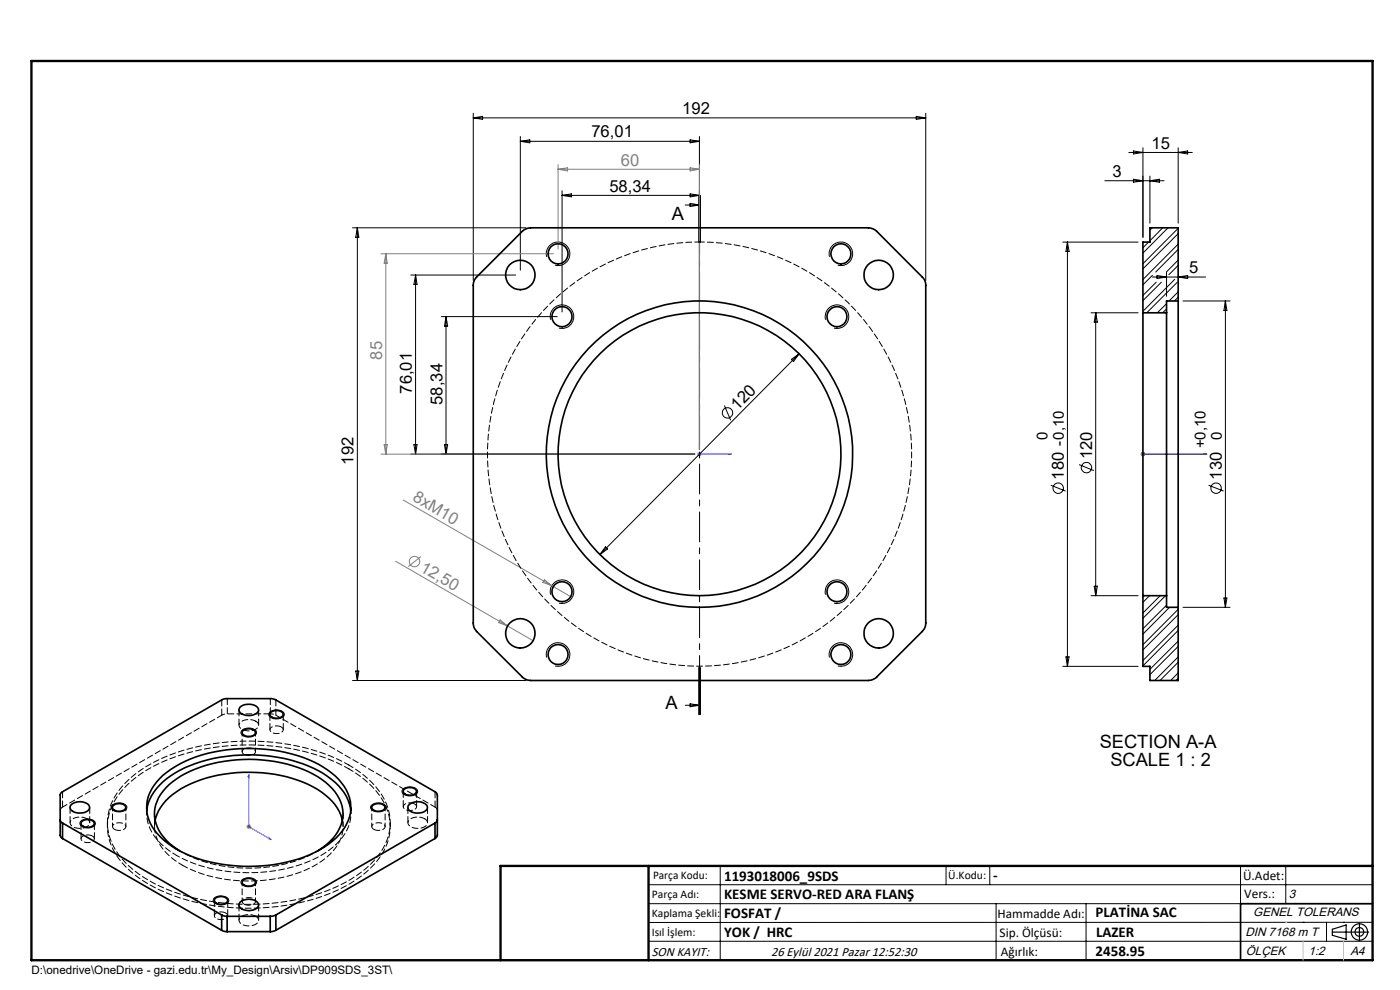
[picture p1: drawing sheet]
<svg xmlns="http://www.w3.org/2000/svg" width="297mm" height="210mm" viewBox="0 0 297 210" stroke-linecap="round" stroke-linejoin="round" font-family="sans-serif">
<g fill="none" stroke="#000" stroke-width=".21">
<path d="M100.4 24v35.5M100.4 25h96M100.4 25l2-.3v.6zM110.4 29v28.3M110.4 30h38M110.4 30l2-.3v.6zM146.4 29.7l2 .3-2 .3zM148.4 29v66.3M194.4 24.7l2 .3-2 .3zM196.4 24v35.5M234.4 38.3h12.5M239.5 32.3h13.4"/>
<path d="M240.5 32l2 .3-2 .4zM240.5 38l2 .3-2 .4zM242.5 31.4v18.9M243.9 37.4v9.9M243.9 38.3l2.1-.3v.7zM249.9 32.3l2.1-.3v.7zM249.9 31.4v15.9M74.8 48.3h36.8M75.8 48.3v96M75.8 48.3l.3 2h-.6zM87.1 58.3h22.3M88.2 58.3v38"/>
<path d="M88.2 58.3l.3 2h-.7zM116 54.5a2.51 2.51 0 0 1 2.1-3.2 2.51 2.51 0 0 1 2.8 2.7 2.51 2.51 0 0 1-3.1 2.3M119.2 40.5v25.7M119.2 41.4h29.2M119.2 41.4l2-.3v.7zM145.4 43.5h3M146.4 43.1l2 .4-2 .3zM146.4 41.1l2 .3-2 .4zM148.2 41.5v10M148.6 41.5v10M176 54.5a2.51 2.51 0 0 1 2.2-3.2 2.51 2.51 0 0 1 2.7 2.8 2.51 2.51 0 0 1-3.2 2.2M225.5 51.4h15.9"/>
<path d="M226.4 51.4v89.9M226.4 51.4l.4 1.9h-.7zM244.5 58.8h11.3M245.5 58.4l2 .4-2 .3zM247.5 57.8v5.1M249.9 58.8l2.1-.4v.7zM93.6 67.2h24.6M94.6 67.2v29.1M94.6 67.2l.4 2h-.7zM116.8 67.8a2.51 2.51 0 0 1 2.2-3.1 2.51 2.51 0 0 1 2.7 2.7 2.51 2.51 0 0 1-3.1 2.2M167.9 76.2l1.6-1.1-1.2 1.6zM169.5 75.1l-42.3 42.5"/>
<path d="M175.2 67.8a2.5 2.5 0 0 1 2.1-3.1 2.5 2.5 0 0 1 2.8 2.7 2.5 2.5 0 0 1-3.2 2.2M231.5 66.3h9.9M232.4 66.3v60.1M232.4 66.3l.4 2h-.7zM251 63.8h9.9M260 63.8v65M260 63.8l.3 2.1h-.7zM87.1 96.3h60.3M87.8 94.3h.7l-.3 2zM94.3 94.3h.7l-.4 2zM153.7 86l1.3 3.1M228.9 98.6l3.2 1.2"/>
<path d="M128.4 116l.5 .4-1.7 1.2zM222.9 102.9l3.2 1.3M256.4 102.9l3.2 1.3M116 139.5a2.5 2.5 0 0 1 2.1-3.2 2.5 2.5 0 0 1 2.8 2.7 2.5 2.5 0 0 1-3.1 2.2M116.8 126.1a2.5 2.5 0 0 1 2.2-3.1 2.5 2.5 0 0 1 2.7 2.7 2.5 2.5 0 0 1-3.1 2.2M175.2 126.1a2.49 2.49 0 0 1 2.1-3.1 2.49 2.49 0 0 1 2.7 2.7 2.49 2.49 0 0 1-3.1 2.2M176 139.5a2.5 2.5 0 0 1 2.2-3.2 2.5 2.5 0 0 1 2.7 2.7 2.5 2.5 0 0 1-3.2 2.2M226.1 139.3h.7l-.4 2zM231.5 126.4h9.9M232.1 124.3h.7l-.4 2.1zM251 128.8h9.9M259.6 126.9h.7l-.3 1.9z"/>
<path d="M51.3 154.9a2.18 2.18 0 0 1 3.1 .3 1.06 1.06 0 0 1-1.1 1.1 1.6 1.6 0 0 1-2.2-1zM57.2 151.1a2.18 2.18 0 0 1 3.1 .3 1.06 1.06 0 0 1-1.1 1.1 1.67 1.67 0 0 1-2.2-1zM74.8 144.3h36.8M75.5 142.3h.6l-.3 2zM145.4 149.6h3M146.4 149.3l2 .3-2 .3zM148.2 141.6v10M148.4 141.6v10M148.6 141.6v10zM225.5 141.3h15.9M17.2 174.2a2.19 2.19 0 0 1 3 .3 1.41 1.41 0 0 1-1.9 1.1l-.7-.2a.75 .75 0 0 1-.4-1.2zM23.8 170.8a2.18 2.18 0 0 1 3.1 .3 1.45 1.45 0 0 1-1.9 1.1l-.8-.2a.75 .75 0 0 1-.4-1.2z"/>
<path d="M78.8 170.8a2.18 2.18 0 0 1 3.1 .3 1.45 1.45 0 0 1-1.9 1.1l-.8-.2a.75 .75 0 0 1-.4-1.2zM85.5 167.4a2.18 2.18 0 0 1 3.1 .3 1.06 1.06 0 0 1-1.1 1.1 1.68 1.68 0 0 1-2.2-1zM45.4 190.5a2.28 2.28 0 0 1 3.1 .3 1.02 1.02 0 0 1-1.1 1.1 1.62 1.62 0 0 1-2.2-.9zM51.3 186.6a2.18 2.18 0 0 1 3.1 .4 1.06 1.06 0 0 1-1.1 1.1 1.6 1.6 0 0 1-2.2-1zM137.6 187.7h153.6M137.6 191.7h153.6M137.6 199.7h153.6M152.8 183.7v20M200.7 183.7v4M210 183.7v4M211.3 191.7v12M230.4 191.7v12"/>
<path d="M263.2 183.7v20M272.8 183.7v8M276.4 195.6h.1M281.4 195.6v4.1M285 195.6h.1M291.2 195.6l-153.6 .1"/>
<circle cx="154.3" cy="87.6" r="1.11"/>
<circle cx="230.5" cy="99.2" r="1.09"/>
<circle cx="224.5" cy="103.5" r="1.11"/>
<circle cx="258" cy="103.6" r="1.12"/>
</g>
<g fill="none" stroke="#808080" stroke-width=".21">
<path d="M118.4 34.9v17.9M118.4 35.9h30M118.4 35.9l2-.3v.7zM146.4 35.6l2 .3-2 .4zM148.4 34.9v60.4M80.8 53.8h36.6M81.8 53.8v42.5M81.8 53.8l.4 2h-.7zM80.8 96.3h66.6M81.5 94.3h.7l-.4 2zM147.9 96.3h1M148 96l.7 .7"/>
<path d="M148.4 95.8v1M148.7 96l-.7 .7M242 96.3h1M242.1 96l.7 .7M242.5 95.8v1M242.8 96l-.7 .7M83.9 119.1l29.2 16.8M85.5 106.1l35.9 20.6M89.3 118.1l-2.7 2.1M106.1 131.5l1.6 1.3-1.9-.7zM115.5 123l1.6 1.2-2-.7zM52.3 175.4h1"/>
<path d="M52.4 175l.7 .7M52.8 174.9v1M53.1 175l-.7 .7"/>
<circle cx="87.9" cy="119.1" r="1.1"/>
</g>
<g fill="none" stroke="#000" stroke-width=".25">
<path d="M282.6 197.7h7.8M282.6 197.1l3-.9v3l-3-.8zM288.4 195.8v3.8M106.2 203.7h185"/>
<circle cx="288.4" cy="197.7" r="1.74"/>
<circle cx="288.4" cy="197.7" r=".93"/>
</g>
<path d="M148.2 96.3h.4zM148.4 96.3h.1M148.4 96.3h6.8M155.2 96.3h-.7h.7M242.3 96.3h.3zM242.5 96.3h.1M242.5 96.3h13.5M256 96.3h-.7h.7M52.8 164.3l.1 .6-.3-.1zM52.8 164.3v11.1l4.7 2.7M57.1 177.7l.4 .4-.4-.1z" fill="none" stroke="#00f" stroke-width=".21"/>
<path d="M148.4 41.5v110.1" fill="none" stroke="#000" stroke-width=".21" stroke-dasharray="6.3 1.3 1.3 1.3" stroke-dashoffset="4"/>
<path d="M291.2 191.7h-28v12" fill="none" stroke="#000" stroke-width=".35"/>
<path d="M6.7 12.9h284.5v190.8h-284.5zM137.6 183.7v20M291.2 183.7h-185v20" fill="none" stroke="#000" stroke-width=".5"/>
<path d="M276.4 199.7v4M285 199.7v4" fill="none" stroke="#c0c0c0" stroke-width=".21"/>
<path d="M272.8 195.6h.1" fill="none" stroke="#c0c0c0" stroke-width=".25"/>
<g fill="#00f">
<path d="M154.5 96.3h.7zM148.2 96.3h.4z"/>
<path d="M242.3 96.3h.3zM255.3 96.3h.7zM242.3 96.3h.3zM255.3 96.3h.7zM57.1 177.7l.4 .4-.4-.1zM52.8 164.3l.1 .6-.3-.1z"/>
</g>
<g fill="none" stroke="#000" stroke-width=".35">
<path d="M110.8 49.1a2.72 2.72 0 0 1 1.8-.8h71.6a2.72 2.72 0 0 1 1.8 .8l9.7 9.7a2.32 2.32 0 0 1 .7 1.7v71.6a2.33 2.33 0 0 1-.7 1.8l-9.7 9.7a2.72 2.72 0 0 1-1.8 .7h-71.6a2.72 2.72 0 0 1-1.8-.7l-9.7-9.7a2.47 2.47 0 0 1-.7-1.8v-71.6a2.47 2.47 0 0 1 .7-1.7zM242.5 66.3v60.1M242.5 66.3h5M247.5 66.3v60.1M249.9 63.8v65M249.9 63.8v-15.5h-6v3.1h-1.4v14.9M249.9 63.8h-2.4v2.5M242.5 126.4v14.9h1.4v3h6v-15.5M242.5 126.4h5M247.5 126.4v2.4h2.4M50.9 150a2.74 2.74 0 0 1 3.9 .4 1.58 1.58 0 0 1-1.9 1.4 1.81 1.81 0 0 1-2.2-1.3zM51.5 155a1.75 1.75 0 0 1 2.7 .4 1.67 1.67 0 0 1-2.4 .6 .61 .61 0 0 1-.3-1z"/>
<path d="M57.4 151.1a2 2 0 0 1 2.6 .2 .89 .89 0 0 1-1 1h-.7l-.7-.2a.6 .6 0 0 1-.2-1zM12.8 173.9l.1 .5 .4 .2M13.3 177.9l-.5-.6v-8.8l.3-.4 34-19.7 .8-.2h9.7l.6 .1 34.3 19.8 .3 .5v8.6l-.2 .3-.3 .4M13.3 174.6l33.7 19.5M13.3 174.6v3.3M13.3 177.9l33.7 19.4M15.1 170.7a2.66 2.66 0 0 1 3.9 .4 1.54 1.54 0 0 1-2 1.4 1.81 1.81 0 0 1-2.1-1.3zM17.4 174.3a1.9 1.9 0 0 1 2.6 .2 .89 .89 0 0 1-1.1 1h-.7l-.6-.2a.59 .59 0 0 1-.2-1zM24 170.9a1.73 1.73 0 0 1 2.7 .4 1.65 1.65 0 0 1-2.4 .6 .6 .6 0 0 1-.3-1zM31.2 171.9a11 11 0 0 1 6-8 34 34 0 0 1 27-1.9 17.1 17.1 0 0 1 9.3 6.9l.6 1.6 .3 1.4M32.9 174a10.8 10.8 0 0 1 5.5-6.7 31.3 31.3 0 0 1 29 .2 10.5 10.5 0 0 1 5.2 6.5M33.9 165.2a25 25 0 0 1 15.6-6.3 32.1 32.1 0 0 1 19.1 3.8 11 11 0 0 1 5.8 8.1 9.6 9.6 0 0 1-4.7 8.3 30.4 30.4 0 0 1-18.5 4.7 27.4 27.4 0 0 1-16.4-5.5 8.6 8.6 0 0 1-3.3-9.4 10 10 0 0 1 2.4-3.7z"/>
<path d="M78.9 171.1a1.88 1.88 0 0 1 2.7 0 .89 .89 0 0 1-1 1h-.7l-.6-.2a.64 .64 0 0 1-.4-.8zM85.7 167.5a1.72 1.72 0 0 1 2.7 .4 1.66 1.66 0 0 1-2.9 0zM86.7 170.7a2.66 2.66 0 0 1 4 .4 1.59 1.59 0 0 1-2 1.4 1.81 1.81 0 0 1-2.2-1.3zM92.3 174.6l-33.8 19.5M92.3 174.6v3.3M92.3 177.9l-33.8 19.4M92.8 173.9l-.1 .3-.4 .4M38.1 180.4a9.5 9.5 0 0 1-5.3-8.1 9.4 9.4 0 0 1 4.7-7.1 29.7 29.7 0 0 1 20.8-3.7 21.3 21.3 0 0 1 12.2 5.8 7.5 7.5 0 0 1-.5 11.2l-2.5 1.9M45.6 190.6a1.75 1.75 0 0 1 2.7 .4 1.67 1.67 0 0 1-2.4 .6 .61 .61 0 0 1-.3-1zM47 194.1l1.2 .3M47 197.3l1.2 .3M47 194.1v3.2"/>
<path d="M48.2 194.4h9.1M48.2 194.4v3.2M48.2 197.6h9.1M50.9 191.4a2.87 2.87 0 0 1 3.8 .1 1.24 1.24 0 0 1-1.4 1.6 2.39 2.39 0 0 1-2.6-1zM51.5 186.8a1.75 1.75 0 0 1 2.7 .3 1.67 1.67 0 0 1-2.4 .6 .61 .61 0 0 1-.3-.9zM57.3 194.4v3.2M58.5 194.1l-1.2 .3M58.5 197.3l-1.2 .3M58.5 194.1v3.2"/>
<circle cx="110.4" cy="58.3" r="3.1"/>
<circle cx="118.4" cy="53.8" r="2.13"/>
<circle cx="178.4" cy="53.8" r="2.13"/>
<circle cx="186.4" cy="58.3" r="3.1"/>
<circle cx="119.2" cy="67.2" r="2.14"/>
<circle cx="177.6" cy="67.2" r="2.13"/>
<circle cx="148.4" cy="96.3" r="32.5"/>
<circle cx="148.4" cy="96.4" r="30"/>
<circle cx="110.4" cy="134.3" r="3.1"/>
<circle cx="118.4" cy="138.8" r="2.12"/>
<circle cx="119.2" cy="125.5" r="2.13"/>
<circle cx="177.6" cy="125.5" r="2.12"/>
<circle cx="178.4" cy="138.8" r="2.12"/>
<circle cx="186.4" cy="134.3" r="3.1"/>
</g>
<path d="M148.4 51.3a45 45 0 0 1 39.4 66.8 45 45 0 0 1-77.5 2.1 45 45 0 0 1 35.6-68.8l2.5-.1M31.2 171.9a9.4 9.4 0 0 0 4.4 8.3l1.9 1.3" fill="none" stroke="#000" stroke-width=".21" stroke-dasharray="1.3 .6" stroke-dashoffset=".3"/>
<g fill="none" stroke="#000" stroke-width=".21">
<path d="M243.7 51.4l-1.2 1.2M244.4 48.3l-.5 .5M244.5 58.4l-2 2M245.3 59.9l-2.8 2.8M246.4 59.9l-3.9 3.9M246.7 48.3l-2.8 2.8M247.8 48.3l-5.3 5.4M249.2 59.3l-6.7 6.7M249.8 59.9l-6.5 6.4M249.9 48.4l-7.4 7.5M249.9 51.8l-7.4 7.5M249.9 49.6l-7.4 7.4"/>
<path d="M249.9 56.3l-1.9 2M249.9 55.2l-2.5 2.5M249.9 52.9l-4.7 4.8M247.5 64.4l-2 1.9M247.5 65.5l-.9 .8M249.9 61.9l-1.9 1.9M249.9 63l-.8 .8M242.8 126.4l-.3 .2M243.9 126.4l-1.4 1.4M246.1 126.4l-3.6 3.6M247.3 126.4l-4.8 4.8M247.5 128.4l-5 5"/>
<path d="M248.1 128.8l-5.6 5.7M249.9 129.2l-7.4 7.6M249.9 132.6l-7.4 7.5M249.9 136l-6 6M249.9 139.3l-4.9 5M249.9 130.4l-7.4 7.5M249.9 133.7l-7.4 7.5M249.9 137.1l-6 6M249.9 142.7l-1.5 1.6M249.9 140.5l-3.8 3.8M249.9 143.9l-.5 .4"/>
</g>
<path d="M54.3 153a2.82 2.82 0 0 0-3.5 .5 1.17 1.17 0 0 0 1.2 1.5 2.35 2.35 0 0 0 2.9-1.1 1.01 1.01 0 0 0-.6-.9M58.5 151.7l33.8 19.5M13.3 171.2l33.7-19.5M18.4 173.7a2.82 2.82 0 0 0-3.5 .5 1.17 1.17 0 0 0 1.3 1.4 2.35 2.35 0 0 0 2.8-1 1.01 1.01 0 0 0-.6-.9M32.8 172.6v2.7M72.8 175.3v-2.7M74 163.1a16.4 16.4 0 0 1 8.6 10.1 11.7 11.7 0 0 1-4 11 33.5 33.5 0 0 1-18.1 7.9 47.2 47.2 0 0 1-27.7-3.9 18 18 0 0 1-9.5-9.8 11.2 11.2 0 0 1 2.9-11.1 31.2 31.2 0 0 1 17.2-8.4 47.8 47.8 0 0 1 29.4 3.5l1.2 .7M74 162.3a16.4 16.4 0 0 1 8.6 10.1 11.7 11.7 0 0 1-4 11 33.5 33.5 0 0 1-18.1 7.8 47.2 47.2 0 0 1-27.7-3.8 18 18 0 0 1-9.5-9.8 11.2 11.2 0 0 1 2.9-11.1 31.2 31.2 0 0 1 17.2-8.4 47.8 47.8 0 0 1 29.4 3.5l1.2 .7M90.1 173.7a2.82 2.82 0 0 0-3.5 .5 1.17 1.17 0 0 0 1.3 1.4 2.35 2.35 0 0 0 2.8-1 1.01 1.01 0 0 0-.6-.9M54.3 194.4a2.82 2.82 0 0 0-3.5 .5 1.17 1.17 0 0 0 1.2 1.4 2.35 2.35 0 0 0 2.9-1 1.01 1.01 0 0 0-.6-.9" fill="none" stroke="#000" stroke-width=".21" stroke-dasharray="1.3 .6" stroke-dashoffset=".2"/>
<path d="M48.2 151.4h9.1M59.7 154.2a.67 .67 0 0 1 .4 .8 .67 .67 0 0 1-.7 .5 1.58 1.58 0 0 1-2.1-.7 1.64 1.64 0 0 1 2.4-.6M19.6 177.3a.67 .67 0 0 1 .4 .8 .67 .67 0 0 1-.7 .5 1.58 1.58 0 0 1-2.1-.7 1.64 1.64 0 0 1 2.4-.6M24.3 175.9a1.74 1.74 0 0 0 2.4-.6 1.64 1.64 0 0 0-2.8 0l.4 .6M51.8 160a1.74 1.74 0 0 0 2.4-.5 1.64 1.64 0 0 0-2.8 0l.4 .5M79.3 175.9a1.74 1.74 0 0 0 2.4-.6 1.64 1.64 0 0 0-2.8 0l.4 .6M88 170.5a.67 .67 0 0 1 .4 .8 .67 .67 0 0 1-.7 .5 1.58 1.58 0 0 1-2.2-.7 1.64 1.64 0 0 1 2.5-.6M47.9 193.7a.67 .67 0 0 1 .4 .7 .67 .67 0 0 1-.7 .6 1.58 1.58 0 0 1-2.1-.8 1.64 1.64 0 0 1 2.4-.5M51.8 191.8a1.74 1.74 0 0 0 2.4-.6 1.64 1.64 0 0 0-2.8 0l.4 .6" fill="none" stroke="#000" stroke-width=".21" stroke-dasharray="1.3 .6" stroke-dashoffset="-.1"/>
<path d="M47 151.7l1.2-.3M57.3 151.4l1.2 .3M37.5 181.5a33.9 33.9 0 0 0 30.4 .1 11.9 11.9 0 0 0 6.5-7.9v-1.8" fill="none" stroke="#000" stroke-width=".21" stroke-dasharray="1.3 .6" stroke-dashoffset=".6"/>
<path d="M51.4 155.4v4.1M54.2 159.5v-4.1M23.9 171.3v4M26.7 175.3v-4M78.9 171.3v4M81.7 175.3v-4M38.1 180.4a31 31 0 0 0 23 2.7l3.5-1.2 2.9-1.5M51.4 187.1v4.1M54.2 191.2v-4.1" fill="none" stroke="#000" stroke-width=".21" stroke-dasharray="1.3 .6" stroke-dashoffset=".5"/>
<g fill="none" stroke="#000" stroke-width=".21" stroke-dasharray="1.3 .6">
<path d="M47 148.4v3.3M48.2 151.4v-3.2M50.7 150.6v3.2M54.9 153.8v-3.2M57.3 151.5v3.3M57.3 148.2v3.2M58.5 151.7v-3.3M60.1 154.8v-3.3M13.3 171.2v-3.3M14.9 171.3v3.2M17.2 174.7v3.2M19 174.5v-3.2"/>
<path d="M20 177.9v-3.2M85.5 167.9v3.2M86.5 171.3v3.2M88.4 171.1v-3.2M90.7 174.5v-3.2M92.3 167.9v3.3M38.6 183.5a31.3 31.3 0 0 0 28.1 .1 10.8 10.8 0 0 0 6.1-7.6l-.2-2M45.5 191v3.2M48.3 194.2v-3.2M50.7 191.9v3.3M54.9 195.2v-3.3"/>
</g>
<path d="M12.8 171.9l.1-.4 .4-.3M22.8 174.5v.8M32.9 174a7.9 7.9 0 0 0 3.2 7.7l2.5 1.8M82.8 175.3v-.8M92.3 171.2l.4 .3 .1 .4" fill="none" stroke="#000" stroke-width=".21" stroke-dasharray="1.3 .6" stroke-dashoffset=".4"/>
<path d="M31.1 171.3v1.3M74.5 172.6v-1.3" fill="none" stroke="#000" stroke-width=".21" stroke-dasharray="1.3 .6" stroke-dashoffset=".7"/>
<g font-size="3.9">
<text x="142.5" y="46.7">A</text>
<text x="141.2" y="150.5">A</text>
<text x="233.3" y="158.7">SECTION A-A</text>
<text x="235.6" y="162.6">SCALE 1 : 2</text>
</g>
<g font-size="3.5">
<text x="125.5" y="29.2">76,01</text>
<text x="144.8" y="24.2">192</text>
<text x="244.3" y="31.5">15</text>
<text x="129.3" y="40.6">58,34</text>
<text x="236" y="37.5">3</text>
<text x="252.2" y="58">5</text>
<text x="87.4" y="83.5" transform="rotate(-90 87.4 83.5)">76,01</text>
<text x="93.9" y="85.9" transform="rotate(-90 93.9 85.9)">58,34</text>
<text x="156.5" y="87.1" transform="rotate(-45 156.5 87.1)">120</text>
<text x="75" y="98.6" transform="rotate(-90 75 98.6)">192</text>
<text x="225.7" y="101.7" transform="rotate(-90 225.7 101.7)">180 -0,10</text>
<text x="231.7" y="97.4" transform="rotate(-90 231.7 97.4)">120</text>
<text x="259.2" y="101.7" transform="rotate(-90 259.2 101.7)">130</text>
</g>
<g font-size="3.5" fill="#808080">
<text x="131.7" y="35.1">60</text>
<text x="81.1" y="76.3" transform="rotate(-90 81.1 76.3)">85</text>
<text x="87.3" y="106.2" transform="rotate(30 87.3 106.2)">8xM10</text>
<text x="88.9" y="121" transform="rotate(30 88.9 121)">12,50</text>
</g>
<g font-size="3.2">
<text x="222.2" y="93.3" transform="rotate(-90 222.2 93.3)">0</text>
<text x="255.7" y="95.1" transform="rotate(-90 255.7 95.1)">+0,10</text>
<text x="259.2" y="93.3" transform="rotate(-90 259.2 93.3)">0</text>
<text x="153.6" y="186.8">1193018006_9SDS</text>
<text x="153.6" y="190.8">KESME SERVO-RED ARA FLANŞ</text>
<text x="210.7" y="186.6">-</text>
<text x="153.6" y="194.8">FOSFAT /</text>
<text x="232.4" y="194.5">PLATİNA SAC</text>
<text x="153.6" y="198.8">YOK / HRC</text>
<text x="232.4" y="202.8">2458.95</text>
<text x="232.5" y="198.8">LAZER</text>
</g>
<g font-size="2.8">
<text x="263.7" y="186.7">Ü.Adet:</text>
<text x="263.9" y="190.5">Vers.:</text>
<text x="211.6" y="194.8">Hammadde Adı:</text>
<text x="138.3" y="202.8">SON KAYIT:</text>
<text x="163.6" y="202.8">26 Eylül 2021 Pazar 12:52:30</text>
<text x="212.1" y="198.7">Sip. Ölçüsü:</text>
<text x="212.3" y="202.7">Ağırlık:</text>
</g>
<g font-size="2.6">
<text x="273.4" y="190.4">3</text>
<text x="265.9" y="194.4">GENEL TOLERANS</text>
<text x="264.2" y="198.5">DIN 7168 m T</text>
<text x="264.3" y="202.6">ÖLÇEK</text>
<text x="277.6" y="202.6">1:2</text>
<text x="286.5" y="202.6">A4</text>
</g>
<g font-size="2.5">
<text x="138.3" y="190.5">Parça Adı:</text>
<text x="138.5" y="186.5">Parça Kodu:</text>
<text x="201.2" y="186.5">Ü.Kodu:</text>
<text x="138.3" y="194.5">Kaplama Şekli:</text>
<text x="138.3" y="198.6">Isıl İşlem:</text>
<text x="6.7" y="206.7">D:\onedrive\OneDrive - gazi.edu.tr\My_Design\Arsiv\DP909SDS_3ST\</text>
</g>
</svg>
